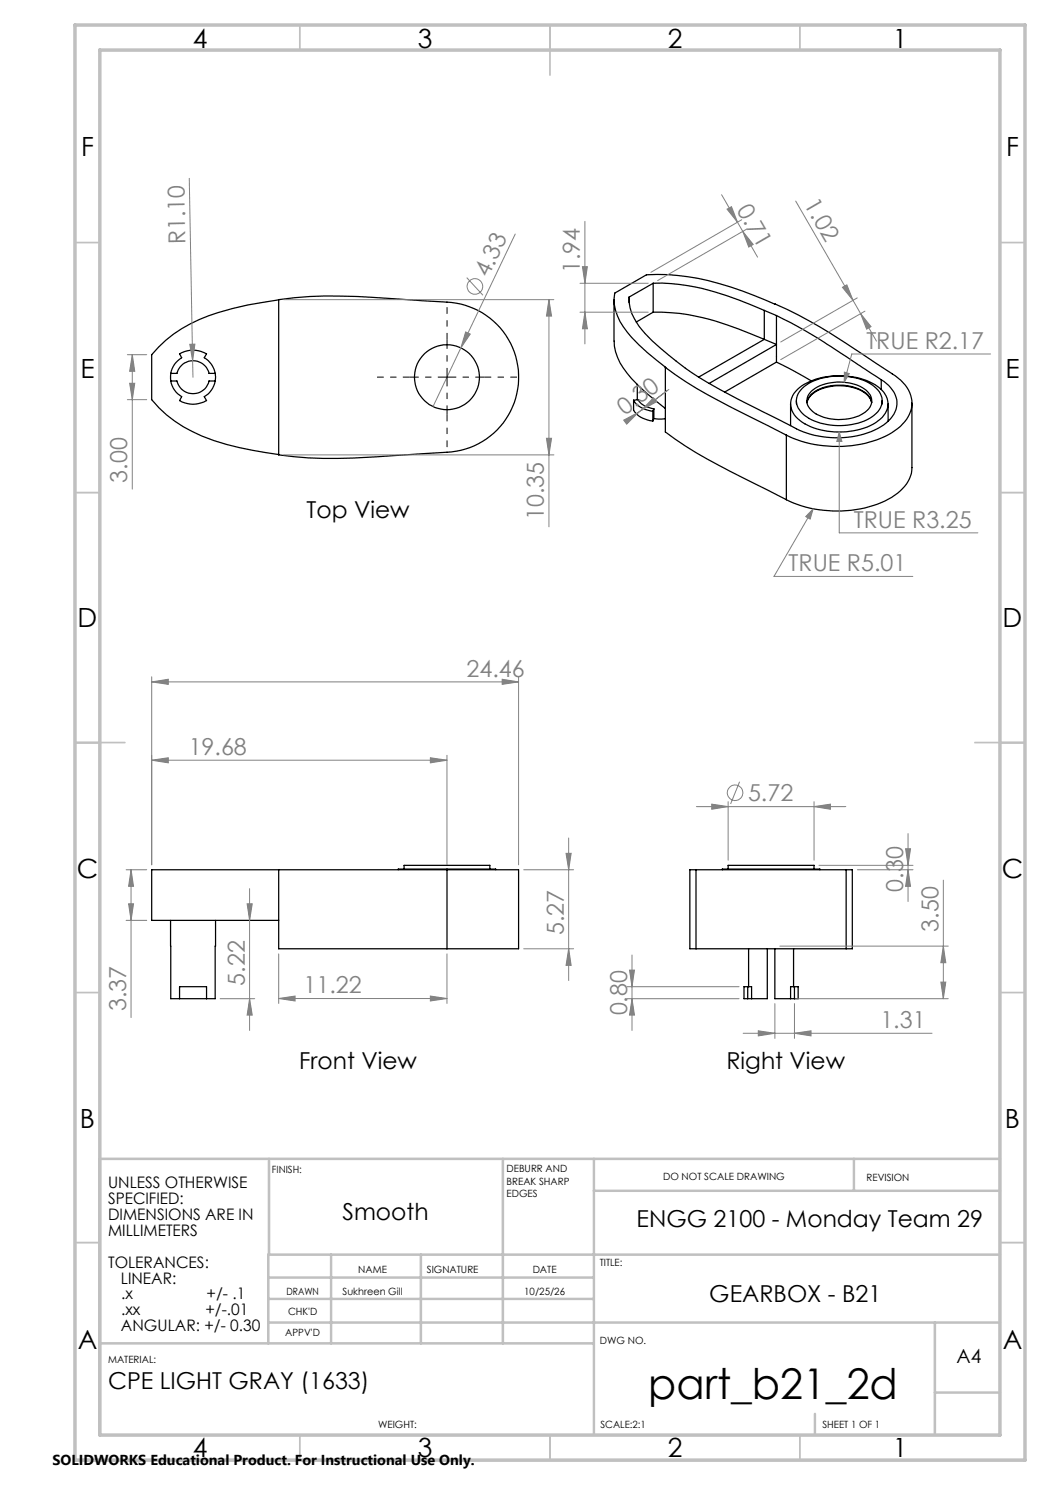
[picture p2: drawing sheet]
<svg xmlns="http://www.w3.org/2000/svg" width="210mm" height="297mm" viewBox="0 0 210 297" stroke-linecap="round" stroke-linejoin="round" font-family="sans-serif">
<g fill="none" stroke="#000" stroke-width=".25">
<path d="M55.7 59.9a87.1 87.1 0 0 1 18.9-.4l14.8 .9a15 15 0 0 1 14.3 15 15 15 0 0 1-14.3 15l-9.5 .6a109.4 109.4 0 0 1-24.2 0zM55.7 60a56.7 56.7 0 0 0-17.6 4.8 23.9 23.9 0 0 0-7.8 6.1v9a27.7 27.7 0 0 0 15 9 88.3 88.3 0 0 0 10.4 2M122.8 60v8.2M125.8 59.4a10.5 10.5 0 0 0 3.2 7.3 64.4 64.4 0 0 0 18.5 13.1l9.6 4.8a19 19 0 0 0 19.1 .7 5.4 5.4 0 0 0 3.2-5.4 6.4 6.4 0 0 0-3.2-4M125.8 59.4v1.1M130.6 56.7a43.5 43.5 0 0 1 17.2 3.3l5.1 2.1M130.6 56.7l-4.8 2.7M130.6 56.7v5.7M34.1 76.2h1.3a3.3 3.3 0 0 0 3.2 2.5 3.3 3.3 0 0 0 3.2-2.5h1.2M34.1 76.2a4.6 4.6 0 0 0 2.2 3.1l-.4 .8a5.3 5.3 0 0 0 5.4 0l-.4-.8a4.6 4.6 0 0 0 2.1-3.1M34.1 74.7a4.6 4.6 0 0 1 2.2-3.2l-.4-.7a5.5 5.5 0 0 1 5.4 0l-.4 .7a4.6 4.6 0 0 1 2.1 3.2M34.1 74.7h1.3a3.3 3.3 0 0 1 3.2-2.6 3.3 3.3 0 0 1 3.2 2.6h1.2"/>
<path d="M34.1 74.7v1.5M43 74.7v1.5M122.8 68.2a11.1 11.1 0 0 0 3.5 7.5 52.2 52.2 0 0 0 6.8 6M127.5 76.9v3M130.6 62.4a44.5 44.5 0 0 1 17.2 3.4l5.1 2.1M130.6 62.4l-3.4 2M133.1 73.5a34.4 34.4 0 0 1-9.1-9.2 8.8 8.8 0 0 1-1.1-5.7l6.4-3.6a48.6 48.6 0 0 1 21.4 4.1 92.8 92.8 0 0 1 21.5 11.6l6.3 4.1a6.9 6.9 0 0 1 3.9 6.4 8.1 8.1 0 0 1-4.7 5.8 23.8 23.8 0 0 1-20.4 0M133.1 73.5a92.8 92.8 0 0 0 16.7 9.8l7.5 3.7M133.1 73.5v12.9a92.8 92.8 0 0 0 16.7 9.8l7.5 3.7M152.9 62.1l2.4 1M152.9 67.9l2.4 1-13.5 7.8M152.9 67.9l-13.2 7.5"/>
<path d="M152.9 62.1v5.8M155.3 63.1a158.2 158.2 0 0 1 16.5 10l4.4 2.8M155.3 72.4l2.8 1.4 4.2 2.4M155.3 72.4l-10.4 6M155.3 63.1v9.3M159.5 77.9a13.4 13.4 0 0 1 11.1-2.5 9.4 9.4 0 0 1 6.4 3.4 3.8 3.8 0 0 1-1.4 5.4 14.6 14.6 0 0 1-11.5 1.8 7.8 7.8 0 0 1-5.7-3.9 3.7 3.7 0 0 1 1.1-4.2zM160.5 77.6a11.4 11.4 0 0 1 9.1-2.3 8.4 8.4 0 0 1 6.5 3.4 3.5 3.5 0 0 1-1.7 4.7 12.9 12.9 0 0 1-13.5-.4 3.3 3.3 0 0 1-.4-5.4zM162.3 78.2a9.5 9.5 0 0 1 10.9-.1 2.58 2.58 0 0 1-.1 4.3 9.6 9.6 0 0 1-10.6-.1 2.5 2.5 0 0 1-.2-4.1zM176.2 75.9v2M126.7 80l.9-.1a4.2 4.2 0 0 0 3.2 1.9M126.7 80a5 5 0 0 0 3.9 2.3M126.7 80v2a4.8 4.8 0 0 0 3.9 2.2"/>
<path d="M130.6 82.3v1.9M130.8 83.7l1 .1 1.3-.1M130.8 81.8v1.9M130.8 81.8l-.2 .5M130.8 83.7l-.2 .5M157.3 87v12.9M158.1 80.8v4.3M159.3 80.1v.7M161.4 80.5a4.9 4.9 0 0 1 4.2-3.1 9.2 9.2 0 0 1 8 1.7l.5 .7 .2 .7M161.4 80.5a4.1 4.1 0 0 1 3.1-2.9 9.6 9.6 0 0 1 9.1 1.4l.5 .6 .2 .9M176.4 80.1v.7M177.6 80.8v3.5"/>
<path d="M182.4 80.6v12.9a6.8 6.8 0 0 1-3.5 5.6 22.3 22.3 0 0 1-16 2.7l-2.6-.6-3-1.3M55.7 174v15.8h33.7M55.7 174h33.7M55.7 174h-25.4v10.1h25.4M79.7 174v-.2h19.4v.2M80.8 173.8v-.7h17.2v.7M89.4 174h14.3v15.8h-14.3M89.4 174v15.8M139.2 174h30M139.2 174h-1.2v15.8h1.2M139.2 174v15.8M144.5 174v-.2h19.5v.2"/>
<path d="M145.6 173.8v-.7h17.2v.7M169.2 174h1.3v15.8h-1.3M169.2 174v15.8M34.1 184.1v15.6h1.8M35.9 199.7h5.4M35.9 199.7v-2.4h5.4v2.4M43.1 184.1l-.1 15.6h-1.7M139.2 189.8h30M149.5 197.3h-.7v2.4h.7M149.5 197.3h.8v2.4M149.5 197.3v2.4M149.5 199.7h.8"/>
<path d="M149.7 189.8v7.5M153.5 189.8v9.9h-3.2M155 189.8v9.9h3.1M158.1 199.7h.8M158.7 189.8v7.5M158.9 197.3h.7v2.4h-.7M158.9 197.3h-.8v2.4M158.9 197.3v2.4"/>
<circle cx="89.4" cy="75.5" r="6.5"/>
</g>
<path d="M25.2 174h4.2M26.2 174l.5 3.3h-1zM26.2 174v29.5M25.2 184.1h4.2" fill="none" stroke="#808080" stroke-width=".2"/>
<g fill="none" stroke="#c0c0c0" stroke-width=".35">
<path d="M60 5v5M110 5v10M160 5v5M15 48.5h5M200 48.5h5M15 98.5h5M200 98.5h5M15 148.5h10M195 148.5h10M15 198.5h5M200 198.5h5M15 248.5h5"/>
<path d="M200 248.5h5M60 287v5M110 287v5M160 287v5"/>
</g>
<g fill="none" stroke="#c0c0c0" stroke-width=".5">
<path d="M53.8 231.8v19.1M100.6 231.8v36.9M118.8 231.8v55.2M118.8 238.2h81.2M170.8 231.8v6.4M200 231.8h-180v55.2M53.7 259.8h65.1M53.7 255.5h65.1M66.2 250.9v17.8M84.2 250.9v17.8M200 250.9h-146.3v17.8M20 268.7h98.8"/>
<path d="M53.7 264.5h146.3M187 264.5v22.5M187 278.5h13M163 282.8v4.2"/>
</g>
<path d="M15 5h190v287h-190zM20 10h180v277h-180z" fill="none" stroke="#c0c0c0" stroke-width=".7"/>
<path d="M26.2 174l.5 3.3h-1z" fill="#808080"/>
<path d="M25.7 180.8h1l-.5 3.3z" fill="none" stroke="#808080" stroke-width=".2"/>
<path d="M25.7 180.8h1l-.5 3.3z" fill="#808080"/>
<path d="M104.7 174h10M113.7 167.6v28.5M104.7 189.8h10M113.7 189.8l.5 3.3h-1z" fill="none" stroke="#808080" stroke-width=".2"/>
<path d="M113.7 189.8l.5 3.3h-1z" fill="#808080"/>
<path d="M113.2 170.7h1l-.5 3.3z" fill="none" stroke="#808080" stroke-width=".2"/>
<path d="M113.2 170.7h1l-.5 3.3z" fill="#808080"/>
<path d="M30.3 152l3.4-.5v1.1zM30.3 151.1v21.9M30.3 152h59.1M89.4 151.1v21.9" fill="none" stroke="#808080" stroke-width=".2"/>
<path d="M30.3 152l3.4-.5v1.1z" fill="#808080"/>
<path d="M86.1 151.5l3.3 .5-3.3 .6z" fill="none" stroke="#808080" stroke-width=".2"/>
<path d="M86.1 151.5l3.3 .5-3.3 .6z" fill="#808080"/>
<path d="M55.7 199.7l3.3-.5v1zM55.7 190.8v9.9M55.7 199.7h33.7M89.4 190.8v9.9" fill="none" stroke="#808080" stroke-width=".2"/>
<path d="M55.7 199.7l3.3-.5v1z" fill="#808080"/>
<path d="M86.1 199.2l3.3 .5-3.3 .5z" fill="none" stroke="#808080" stroke-width=".2"/>
<path d="M86.1 199.2l3.3 .5-3.3 .5z" fill="#808080"/>
<path d="M30.3 136.4l3.4-.5v1zM30.3 135.4v37.6M30.3 136.4h73.4M103.7 135.4v37.6" fill="none" stroke="#808080" stroke-width=".2"/>
<path d="M30.3 136.4l3.4-.5v1z" fill="#808080"/>
<path d="M100.4 135.9l3.3 .5-3.3 .5z" fill="none" stroke="#808080" stroke-width=".2"/>
<path d="M100.4 135.9l3.3 .5-3.3 .5z" fill="#808080"/>
<path d="M49.9 177.7v28.4M44 199.7h6.9M49.4 180.8h1l-.5 3.3z" fill="none" stroke="#808080" stroke-width=".2"/>
<path d="M49.4 180.8h1l-.5 3.3z" fill="#808080"/>
<path d="M49.9 199.7l.5 3.3h-1z" fill="none" stroke="#808080" stroke-width=".2"/>
<path d="M49.9 199.7l.5 3.3h-1z" fill="#808080"/>
<g fill="none" stroke="#808080" stroke-width=".2">
<path d="M93.3 55.5l3.3 3.6M103 46.8l-10.8 22.8M92.2 69.6l-5.6 11.7M93.1 66.4l1 .4-1.9 2.8z"/>
<circle cx="95" cy="57.3" r="1.56"/>
</g>
<path d="M93.1 66.4l1 .4-1.9 2.8z" fill="#808080"/>
<path d="M37.9 35.7l.6 36.4M38 68.9l1-.1-.5 3.3zM38.5 72.1l.1 3.4" fill="none" stroke="#808080" stroke-width=".2"/>
<path d="M38 68.9l1-.1-.5 3.3z" fill="#808080"/>
<path d="M56.7 59.9h54.1M109.8 59.9v45.5M56.7 91h54.1M109.3 87.7h1l-.5 3.3z" fill="none" stroke="#808080" stroke-width=".2"/>
<path d="M109.3 87.7h1l-.5 3.3z" fill="#808080"/>
<path d="M109.8 59.9l.5 3.3h-1z" fill="none" stroke="#808080" stroke-width=".2"/>
<path d="M109.8 59.9l.5 3.3h-1z" fill="#808080"/>
<path d="M25.5 79.9h3.9M25.5 70.9h3.9M25.9 76.7h1.1l-.5 3.2zM26.5 70.9v26.9" fill="none" stroke="#808080" stroke-width=".2"/>
<path d="M25.9 76.7h1.1l-.5 3.2z" fill="#808080"/>
<path d="M26.5 70.9l.5 3.4h-1.1z" fill="none" stroke="#808080" stroke-width=".2"/>
<path d="M26.5 70.9l.5 3.4h-1.1z" fill="#808080"/>
<path d="M188.7 176v23.7M156 189.2h33.7M159.1 199.7h30.6M188.2 196.4h1l-.5 3.3z" fill="none" stroke="#808080" stroke-width=".2"/>
<path d="M89.4 75.4v-7.5M89.4 75.4h-7.5M89.4 75.4v7.5M89.4 75.4h7.5" fill="none" stroke="#000" stroke-width=".2" stroke-dasharray="15.2 1.3 1.3 1.3" stroke-dashoffset="13.4" stroke-linecap="butt"/>
<path d="M81.9 75.4h-6.5M89.4 67.9v-6.5M96.9 75.4h6.5M89.4 82.9v6.5" fill="none" stroke="#000" stroke-width=".2" stroke-dasharray="15.2 1.3 1.3 1.3" stroke-dashoffset="13.9" stroke-linecap="butt"/>
<path d="M188.2 196.4h1l-.5 3.3z" fill="#808080"/>
<path d="M188.7 189.2l.5 3.3h-1z" fill="none" stroke="#808080" stroke-width=".2"/>
<path d="M188.7 189.2l.5 3.3h-1z" fill="#808080"/>
<path d="M163.8 173.1h18.8M171.5 174h11.1M181.6 174l.5 3.3h-1zM181.6 166.7v13.6" fill="none" stroke="#808080" stroke-width=".2"/>
<path d="M181.6 174l.5 3.3h-1z" fill="#808080"/>
<path d="M181.1 169.8h1l-.5 3.3z" fill="none" stroke="#808080" stroke-width=".2"/>
<path d="M181.1 169.8h1l-.5 3.3z" fill="#808080"/>
<path d="M125.4 197.3h22.4M125.4 199.7h22.4M125.9 194h1l-.5 3.3zM126.4 191v15.1" fill="none" stroke="#808080" stroke-width=".2"/>
<path d="M125.9 194h1l-.5 3.3z" fill="#808080"/>
<path d="M126.4 199.7l.5 3.3h-1z" fill="none" stroke="#808080" stroke-width=".2"/>
<path d="M126.4 199.7l.5 3.3h-1z" fill="#808080"/>
<path d="M148.6 206.7h37.8M151.7 206.2l3.3 .5-3.3 .5zM155 200.7v7M158.9 200.7v7" fill="none" stroke="#808080" stroke-width=".2"/>
<path d="M151.7 206.2l3.3 .5-3.3 .5z" fill="#808080"/>
<path d="M158.9 206.7l3.3-.5v1z" fill="none" stroke="#808080" stroke-width=".2"/>
<path d="M158.9 206.7l3.3-.5v1z" fill="#808080"/>
<g fill="none" stroke="#808080" stroke-width=".2">
<path d="M147.9 156.3l-1.8 4.5M139.3 161.3h29.9M142.3 160.8l3.3 .5-3.3 .6zM145.6 160.3v11.7M162.8 160.3v11.7"/>
<circle cx="147" cy="158.5" r="1.56"/>
</g>
<path d="M142.3 160.8l3.3 .5-3.3 .6z" fill="#808080"/>
<path d="M162.8 161.3l3.3-.5v1.1z" fill="none" stroke="#808080" stroke-width=".2"/>
<path d="M162.8 161.3l3.3-.5v1.1z" fill="#808080"/>
<path d="M162.6 101.8l-.6 2-.9-.5zM162.6 101.8l-7.8 13.5h27.8" fill="none" stroke="#808080" stroke-width=".2"/>
<path d="M162.6 101.8l-.6 2-.9-.5z" fill="#808080"/>
<path d="M167.9 86.4l.5 1.9h-1zM167.9 86.4v20.2h27.7" fill="none" stroke="#808080" stroke-width=".2"/>
<path d="M167.9 86.4l.5 1.9h-1z" fill="#808080"/>
<path d="M168.9 74.4l1 .3-1.1 1.7zM198.1 70.8h-27.7l-1.6 5.6" fill="none" stroke="#808080" stroke-width=".2"/>
<path d="M168.9 74.4l1 .3-1.1 1.7z" fill="#808080"/>
<path d="M159.1 40.2l13 22.5M171.4 59.6l-15.3 8.8M172.1 62.7l2.1 2.6-.9 .5zM172.1 62.7l3.2 5.5M173 62.2l-16.9 9.7" fill="none" stroke="#808080" stroke-width=".2"/>
<path d="M172.1 62.7l2.1 2.6-.9 .5z" fill="#808080"/>
<path d="M168.5 57.5l.9-.5 1.2 3.1z" fill="none" stroke="#808080" stroke-width=".2"/>
<path d="M168.5 57.5l.9-.5 1.2 3.1z" fill="#808080"/>
<path d="M116 56.7h13.6M116.5 53.3h1l-.5 3.4zM117 44.3v24.5M116 62.4h13.6" fill="none" stroke="#808080" stroke-width=".2"/>
<path d="M116.5 53.3h1l-.5 3.4z" fill="#808080"/>
<path d="M117 62.4l.5 3.4h-1z" fill="none" stroke="#808080" stroke-width=".2"/>
<path d="M117 62.4l.5 3.4h-1z" fill="#808080"/>
<path d="M133.8 77.9l-6.1 4.6M124.7 84l3-1.5-2.4 2.3zM127.6 82.5h.1M128.3 82h.1M128.4 81.9l-.7 .6" fill="none" stroke="#808080" stroke-width=".2"/>
<path d="M124.7 84l3-1.5-2.4 2.3z" fill="#808080"/>
<path d="M130.7 79.5l.6 .9-2.9 1.5z" fill="none" stroke="#808080" stroke-width=".2"/>
<path d="M130.7 79.5l.6 .9-2.9 1.5z" fill="#808080"/>
<path d="M144.3 38.9l7.2 12.5M145.4 41.8l.9-.5 1.2 3.1zM148.3 44l-18.1 10.5M149.4 45.8l-17.9 10.3" fill="none" stroke="#808080" stroke-width=".2"/>
<path d="M145.4 41.8l.9-.5 1.2 3.1z" fill="#808080"/>
<path d="M148.6 46.3l2 2.6-.8 .5z" fill="none" stroke="#808080" stroke-width=".2"/>
<path d="M148.6 46.3l2 2.6-.8 .5z" fill="#808080"/>
<text font-size="8.5" x="129.7" y="279.7">part_b21_2d</text>
<g font-size="5.3">
<text x="38.5" y="9.5">4</text>
<text x="83.5" y="9.5">3</text>
<text x="133.5" y="9.5">2</text>
<text x="178.5" y="9.5">1</text>
<text x="16.2" y="31.2">F</text>
<text x="201.2" y="31.2">F</text>
<text x="16.1" y="75.5">E</text>
<text x="201.1" y="75.5">E</text>
<text x="15.5" y="125.5">D</text>
<text x="200.5" y="125.5">D</text>
<text x="15.4" y="175.5">C</text>
<text x="200.4" y="175.5">C</text>
<text x="16" y="225.5">B</text>
<text x="201" y="225.5">B</text>
<text x="15.5" y="269.7">A</text>
<text x="200.5" y="269.7">A</text>
<text x="38.5" y="291.5">4</text>
<text x="83.5" y="291.5">3</text>
<text x="133.5" y="291.5">2</text>
<text x="178.5" y="291.5">1</text>
</g>
<g font-size="4.7" fill="#808080">
<text x="147.2" y="42" transform="rotate(60 147.2 42)">0.71</text>
<text x="160.7" y="40.8" transform="rotate(60 160.7 40.8)">1.02</text>
<text x="37.1" y="48.8" transform="rotate(-91 37.1 48.8)">R1.10</text>
<text x="97.7" y="55.7" transform="rotate(-65 97.7 55.7)">4.33</text>
<text x="116" y="54.6" transform="rotate(-90 116 54.6)">1.94</text>
<text x="173.3" y="69.8">TRUE R2.17</text>
<text x="125" y="83.2" transform="rotate(-37 125 83.2)">0.30</text>
<text x="25.5" y="96.5" transform="rotate(-90 25.5 96.5)">3.00</text>
<text x="108.8" y="104.1" transform="rotate(-90 108.8 104.1)">10.35</text>
<text x="170.8" y="105.5">TRUE R3.25</text>
<text x="157.7" y="114.3">TRUE R5.01</text>
<text x="93.3" y="135.3">24.46</text>
<text x="37.7" y="151">19.68</text>
<text x="149.6" y="160.2">5.72</text>
<text x="180.6" y="178.3" transform="rotate(-90 180.6 178.3)">0.30</text>
<text x="112.7" y="187.1" transform="rotate(-90 112.7 187.1)">5.27</text>
<text x="187.7" y="186.3" transform="rotate(-90 187.7 186.3)">3.50</text>
<text x="48.9" y="197.2" transform="rotate(-90 48.9 197.2)">5.22</text>
<text x="25.2" y="202.2" transform="rotate(-90 25.2 202.2)">3.37</text>
<text x="60.7" y="198.7">11.22</text>
<text x="125.4" y="203.1" transform="rotate(-90 125.4 203.1)">0.80</text>
<text x="176.1" y="205.6">1.31</text>
</g>
<g font-size="4.7">
<text x="61.3" y="103.7">Top View</text>
<text x="59.8" y="213.7">Front View</text>
<text x="145.3" y="213.7">Right View</text>
<text x="68.5" y="244">Smooth</text>
<text x="127.3" y="245.3">ENGG 2100 - Monday Team 29</text>
<text x="141.9" y="260.4">GEARBOX - B21</text>
<text x="21.6" y="277.9">CPE LIGHT GRAY (1633)</text>
</g>
<text font-size="3.9" x="191.3" y="272.5">A4</text>
<g font-size="3.2">
<text x="21.6" y="237.7">UNLESS OTHERWISE</text>
<text x="21.6" y="240.8">SPECIFIED:</text>
<text x="21.6" y="244">DIMENSIONS ARE IN</text>
<text x="21.6" y="247.2">MILLIMETERS</text>
<text x="21.6" y="253.5">TOLERANCES:</text>
<text x="24.2" y="256.7">LINEAR:</text>
<text x="24.2" y="263.1">.xx</text>
<text x="24.2" y="259.9">.x</text>
<text x="41.1" y="263.1">+/-.01</text>
<text x="41.3" y="259.9">+/- .1</text>
<text x="24.2" y="266.2">ANGULAR: +/- 0.30</text>
</g>
<text font-size="2.9" x="10.5" y="292.9">SOLIDWORKS Educational Product. For Instructional Use Only.</text>
<g font-size="2">
<text x="54.4" y="234.6">FINISH:</text>
<text x="101.3" y="234.5">DEBURR AND</text>
<text x="101.3" y="237">BREAK SHARP</text>
<text x="101.3" y="239.5">EDGES</text>
<text x="132.6" y="236">DO NOT SCALE DRAWING</text>
<text x="173.3" y="236.2">REVISION</text>
<text x="71.6" y="254.5">NAME</text>
<text x="85.4" y="254.5">SIGNATURE</text>
<text x="106.5" y="254.5">DATE</text>
<text x="120" y="253.2">TITLE:</text>
<text x="57.3" y="259.1">DRAWN</text>
<text x="57.6" y="263">CHK'D</text>
<text x="68.5" y="259.1">Sukhreen Gill</text>
<text x="104.9" y="259.1">10/25/26</text>
<text x="57.1" y="267.3">APPV'D</text>
<text x="120" y="268.7">DWG NO.</text>
<text x="21.6" y="272.5">MATERIAL:</text>
<text x="75.6" y="285.5">WEIGHT:</text>
<text x="120.1" y="285.6">SCALE:2:1</text>
<text x="164.5" y="285.6">SHEET 1 OF 1</text>
</g>
</svg>
